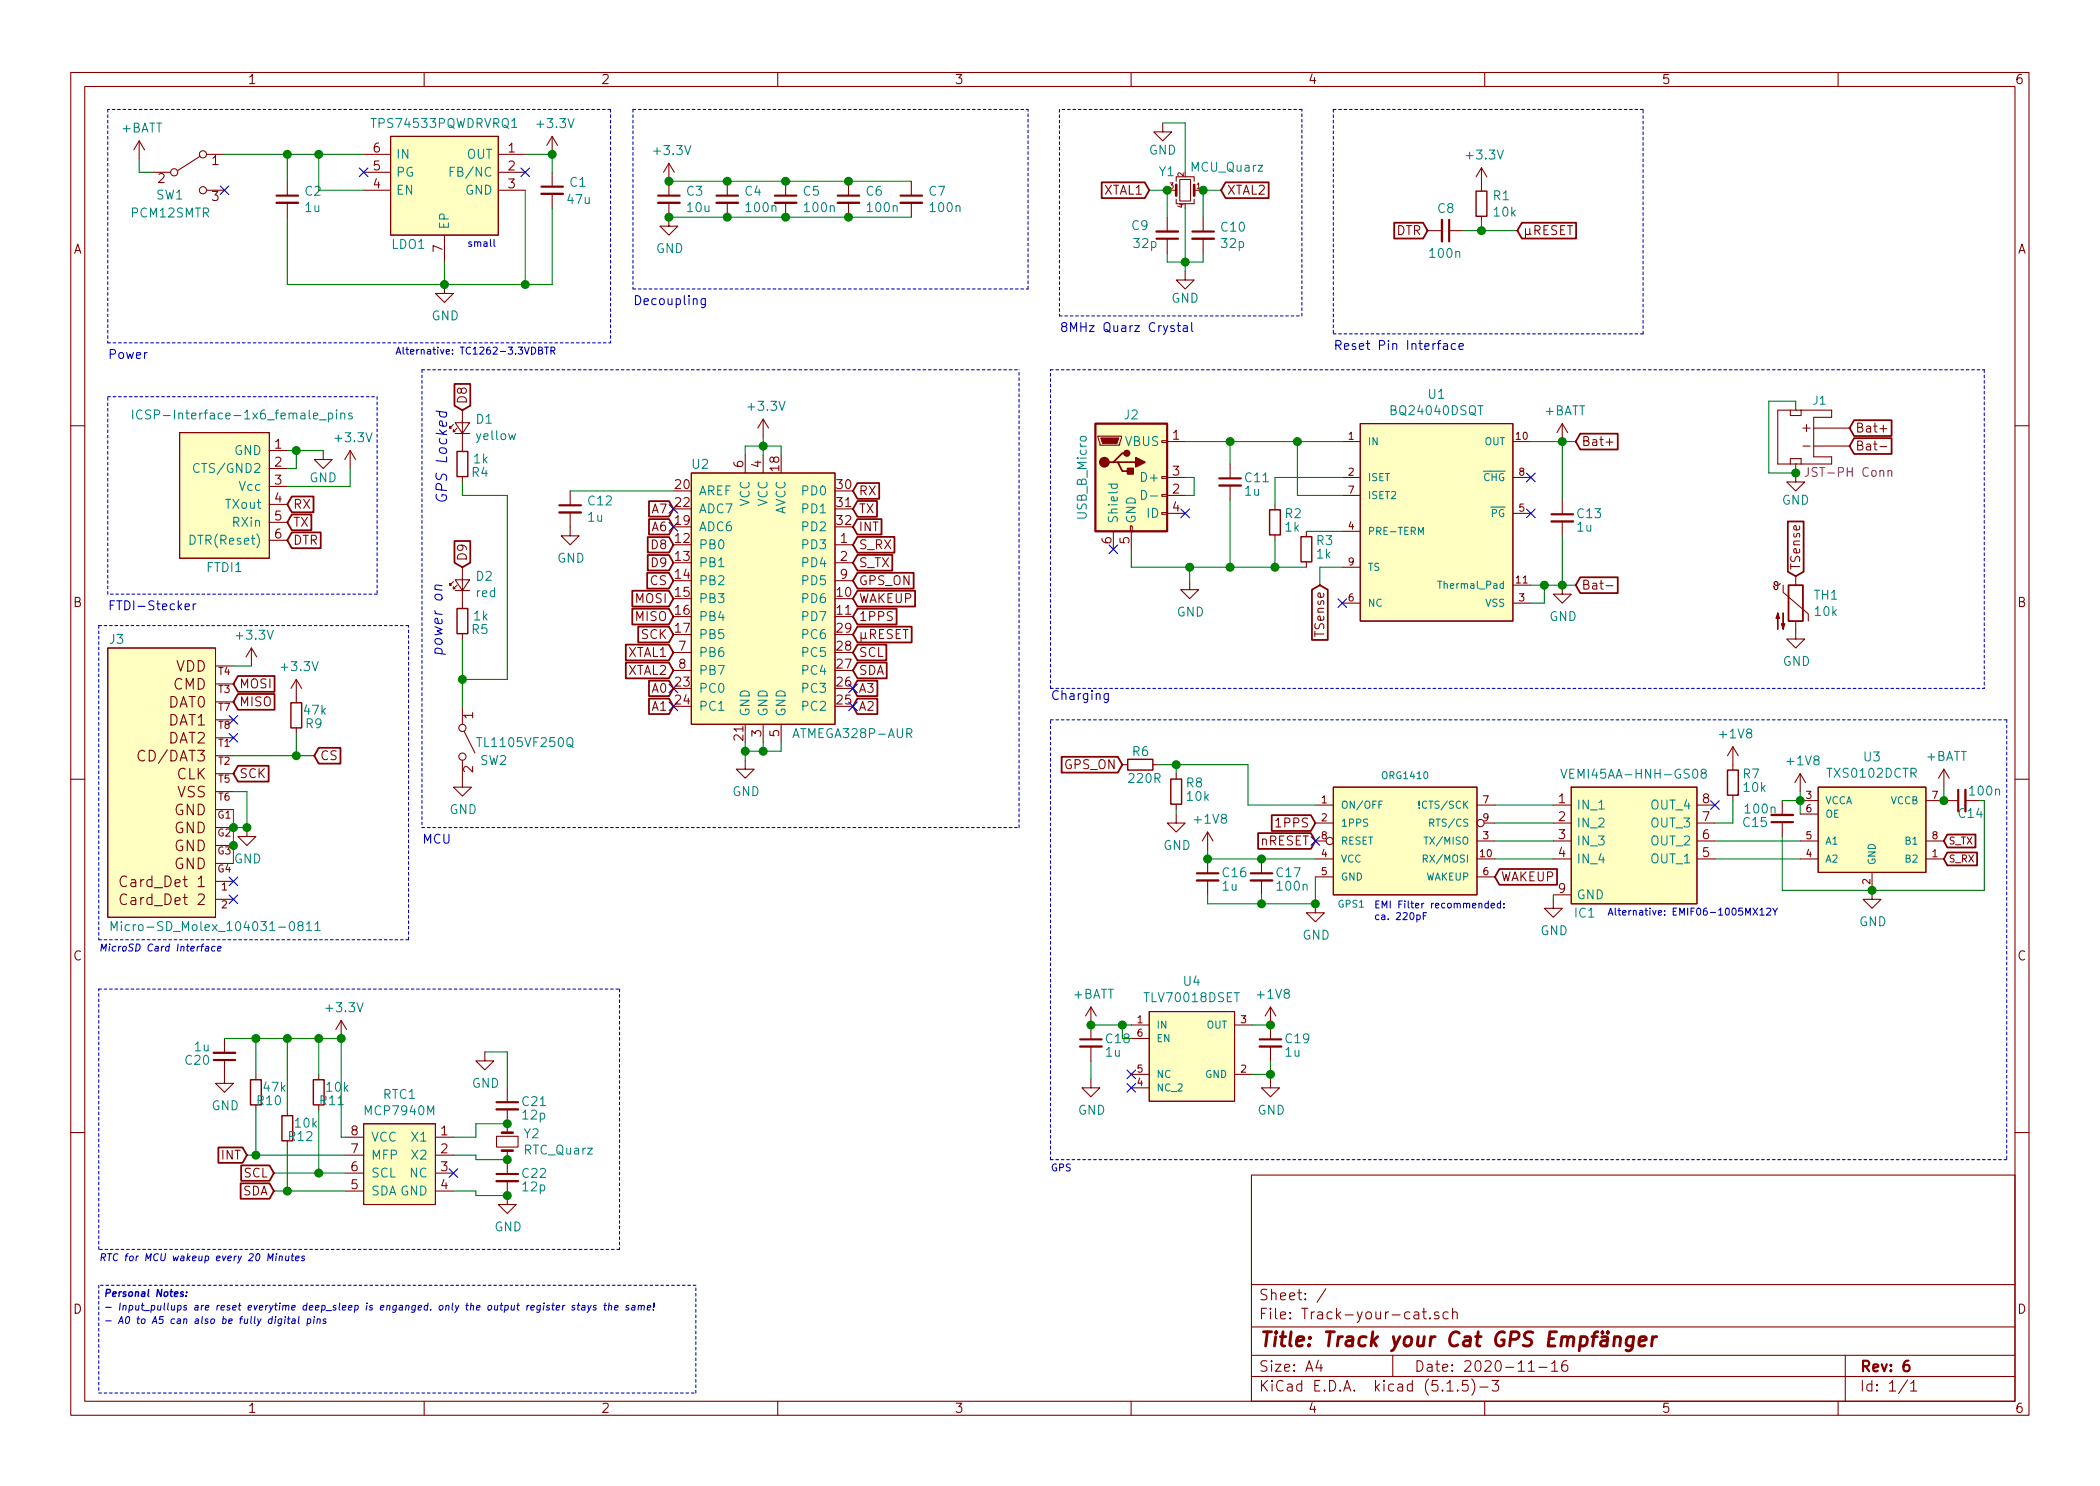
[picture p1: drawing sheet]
<svg xmlns="http://www.w3.org/2000/svg" width="297mm" height="210mm" viewBox="0 0 297 210" stroke-linecap="round" stroke-linejoin="round" font-family="sans-serif">
<g fill="none" stroke="#840000" stroke-width=".15">
<path d="M10 10.3h277v189.9h-277zM12 12.2h273v186.1h-273zM19.7 19.9l-.8 1.3M19.7 19.9v2.6M19.7 19.9l.7 1.3M55.2 19.3h15.3v14h-15.3zM60 10.3v1.9M78.1 19.3l-.8 1.3M78.1 19.3v2.5M78.1 19.3l.8 1.3M110 10.3v1.9M160 10.3v1.9"/>
<path d="M164.5 17.4v1.3h1.2l-1.2 1.2-1.3-1.2h1.3M210 10.3v1.9M260 10.3v1.9M21.6 24.4h2.5M28.3 22.1l-3.2 2M29.2 26.9h2.5M29.2 21.8h2.5M40.6 25.6v2.1M40.6 28.7v2M51.4 26.9h3.8M51.4 21.8h3.8M51.4 24.4h3.8"/>
<path d="M62.9 33.3v3.8M70.5 26.9h3.8M70.5 21.8h3.8M70.5 24.4h3.8M78.1 24.4v2M78.1 27.4v2.1M94.6 28.7v3.3h1.3l-1.3 1.3-1.3-1.3h1.3M94.6 23.1v4.6M94.6 23.1l-.7 1.3M94.6 23.1l.8 1.3M102.9 25.6v2.1M102.9 28.7v2"/>
<path d="M111.1 25.6v2.1M111.1 28.7v2M120 25.6v2.1M120 28.7v2M128.9 25.6v2.1M128.9 28.7v2M165.1 26.9h1.3M165.1 30.7v2.1M165.1 33.8v2M166.4 25.6v-.6h2.5v.6M166.4 28.2v.6h2.5v-.6M166.9 25.4h1.5v3h-1.5z"/>
<path d="M167.6 38.3v1.3h1.3l-1.3 1.3-1.2-1.3h1.2M168.9 26.9h1.3M170.2 30.7v2.1M170.2 33.8v2M201.9 32.6h2.1M205 32.6h2M209.5 23.7v3.3M209.5 30.6v.8M209.5 23.7l-.7 1.3M209.5 23.7l.8 1.3M62.9 40.3v1.2h1.2l-1.2 1.3-1.3-1.3h1.3M64.4 59.8h2l-1 1.5z"/>
<path d="M65.4 58v5.9M107.9 59.3l-.7 1.3M107.9 59.3v2.5M107.9 59.3l.8 1.3M192.4 59.9h21.6v28h-21.6zM221 59.9l-.8 1.3M221 59.9v2.6M221 59.9l.7 1.3M253.2 58h1.6v.8h-1.6zM253.2 58h-1.7v7.7h7.6v-1.1h-2.6v-5.6h2.6v-1h-4.3M254 58h.1M10 60.2h2"/>
<path d="M25.4 61.2h12.7v17.8h-12.7zM27.9 62.5h.1M38.1 63.7h2.5M38.1 66.3h2.5M38.1 68.8h2.5M38.1 71.4h2.5M38.1 73.9h2.5M38.1 76.4h2.5M45.7 63.7v1.3h1.3l-1.3 1.3-1.3-1.3h1.3M49.5 63.7l-.7 1.3M49.5 63.7v2.6M49.5 63.7l.8 1.3"/>
<path d="M64.1 60.1l-.5 .5v-.3v.3h.3M64.4 61.3h2M64.6 60.6l-.5 .5v-.3v.3h.3M65.4 67.4v.8M80.6 72.5v3.3h1.3l-1.3 1.3-1.2-1.3h1.2M80.6 69.5v2M97.8 66.9h20.3v35.6h-20.3zM105.4 64.4v2.5M107.9 64.4v2.5M118.1 77.1h2.5M118.1 79.6h2.5M155.3 61.7h3.3v.3l-.2 1h-2.8z"/>
<path d="M157.5 75.2v2.5M159.9 74.4h.2v.8h-.2zM160 75.2v2.5M164.3 72.5h.8v.3h-.8zM164.3 70h.8v.2h-.8zM164.3 67.4h.8v.3h-.8zM164.3 62.4h.8v.2h-.8zM165.1 62.5h2.5M165.1 67.6h2.5M165.1 72.6h2.5M165.1 70.1h2.5M174 65.7v2"/>
<path d="M174 68.7v2M180.3 71.4v.7M180.3 75.7v.7M184.8 75.2v.7M184.8 79.5v.8M189.9 62.5h2.5M189.9 67.6h2.5M189.9 75.2h2.5M189.9 70.1h2.5M214 62.5h2.5M214 67.6h2.5M214 72.6h2.5"/>
<path d="M221 70.7v2.1M221 73.8v2M227.2 62.6h.9M253.2 65.7v-.8h1.6v.8M254 65.7h.1M254 66.9v1.3h1.3l-1.3 1.3-1.3-1.3h1.3M255 63.1h1M255 60.6h1M255.5 60.1v1M256.5 63.1h5.1M256.5 60.6h5.1M265.9 60.6h1"/>
<path d="M265.9 63.2h1M285 60.2h2M15.2 91.7h15.3v38.1h-15.3zM30.5 96.8h2.5M30.5 94.2h2.5M30.5 99.3h2.5M35.6 91.7l-.8 1.3M35.6 91.7v2.5M35.6 91.7l.7 1.3M41.9 96.1l-.8 1.3M41.9 96.1v3.3M41.9 96.1l.8 1.3"/>
<path d="M64.1 82.3l-.5 .5v-.3v.3h.3M64.4 82h2l-1 1.6zM64.4 83.6h2M64.6 82.8l-.5 .5v-.2v.2h.3M65.4 80.3v5.8M65.4 89.7v.7M65.4 99.9v2.6M95.2 92.3h2.6M95.2 94.9h2.6M118.1 82.2h2.5M168.3 82.2v1.2h1.2l-1.2 1.3-1.3-1.3h1.3M189.9 85.3h2.5"/>
<path d="M189.9 80.3h2.5M214 82.8h2.5M214 85.3h2.5M221 82.8v1.3h1.2l-1.2 1.2-1.3-1.2h1.3M227.2 82.9h.9M251.8 82.5a.44 .44 0 0 1-.4 .4 .44 .44 0 0 1-.4-.4l.1-.2 .3 .1v.9l-.1 .1h-.2l-.1-.1v-.3l-.2-.1M252.2 82.8v1l3.6 3.1v1M254 87.9v2.5h1.3l-1.3 1.3-1.3-1.3h1.3M254 81.5v1.3M10 110.3h2M30.5 114.5h2.5M30.5 117.1h2.5"/>
<path d="M30.5 119.6h2.5M30.5 104.4h2.5M30.5 106.9h2.5M30.5 109.5h2.5M30.5 112h2.5M30.5 101.8h2.5M34.9 117.1v1.3h1.3l-1.3 1.2-1.2-1.2h1.2M41.9 103v.8M65.4 107.6v3.8h1.3l-1.3 1.2-1.3-1.2h1.3M65.7 103.5l1.5 3M105.4 107.6v1.2h1.3l-1.3 1.3-1.3-1.3h1.3M107.9 102.5v2.5"/>
<path d="M110.5 102.5v2.5M158.7 108.2h.8M163.1 108.2h.7M166.4 115.2v1.3h1.2l-1.2 1.2-1.3-1.2h1.3M166.4 109.5v.7M166.4 113.8v.7M170.8 117.7v2.6M170.8 117.7l-.7 1.3M170.8 117.7l.8 1.3M186.1 113.9h2.5M186.1 116.5h2.5M186.1 119h1.5"/>
<path d="M188.6 111.4h20.3v15.2h-20.3zM208.9 113.9h2.6M208.9 119h2.6M209.9 116.5h1.6M219.7 113.9h2.5M219.7 116.5h2.5M219.7 119h2.5M222.2 111.4h17.8v16.5h-17.8zM240.1 113.9h2.5M240.1 116.5h2.5M240.1 119h2.5M245.1 105.7v3.3"/>
<path d="M245.1 112.5v.8M245.1 105.7l-.8 1.2M245.1 105.7l.8 1.2M252.1 113.3v2M252.1 116.3v2.1M254.6 109.5l-.7 1.2M254.6 109.5v2.5M254.6 109.5l.8 1.2M254.6 113.3h2.5M254.6 119h2.5M254.6 115.2h2.5M257.2 111.4h15.2v12h-15.2z"/>
<path d="M272.5 113.3h4.5M272.5 119h2.5M275 108.8l-.8 1.3M275 108.8v2.6M275 108.8l.7 1.3M278 113.3h2M285 110.3h2M28 124.4l.3-.2 .2-.3v1.5M28 126.6l.3-.1 .5 .1a.37 .37 0 0 1 0 .5l-.8 .9h.9M28 125.4h.9M30.5 124.7h2.5M30.5 127.2h2.5"/>
<path d="M30.5 122.2h2.5M170.8 121.5v2.1M170.8 124.6v2M178.4 121.5v2.1M178.4 124.6v2M186.1 127.9v1.3h1.2l-1.2 1.2-1.3-1.2h1.3M186.1 121.5h2.5M186.1 124.1h2.5M208.9 121.5h2.6M208.9 124.1h2.6M219.7 127.2v1.3h1.3l-1.3 1.3-1.3-1.3h1.3M219.7 121.5h2.5"/>
<path d="M219.7 126.6h2.5M240.1 121.5h2.5M254.6 121.5h2.5M264.8 123.5v3.7h1.3l-1.3 1.3-1.3-1.3h1.3M272.5 121.5h2.5M31.7 150v3.3h1.3l-1.3 1.3-1.2-1.3h1.2M31.7 146.9v2.1M36.2 152v.8M36.2 156.3v.8M40.6 157.1v.8M45.1 152v.8M45.1 156.3v.8"/>
<path d="M48.3 144.4l-.8 1.3M48.3 144.4v2.5M48.3 144.4l.7 1.3M51.4 159h10.2v11.4h-10.2zM68.6 148.8v1.3h1.2l-1.2 1.3-1.3-1.3h1.3M71.8 153.9v2.1M71.8 157v3.3M154.3 152.6v1.3h1.3l-1.3 1.3-1.3-1.3h1.3M154.3 142.5l-.8 1.3M154.3 142.5v4.6M154.3 148.1v2M154.3 142.5l.8 1.3"/>
<path d="M160 145h2.5M160 152h2.5M160 153.9h2.5M160 146.9h2.5M162.6 143.1h12v12.7h-12zM174.7 145h2.5M174.7 152h2.5M179.7 152.6v1.3h1.3l-1.3 1.3-1.3-1.3h1.3M179.7 142.5l-.8 1.3M179.7 142.5v4.6M179.7 148.1v2M179.7 142.5l.8 1.3"/>
<path d="M10 160.2h2M40.6 161.4v.8M48.9 160.9h2.5M48.9 163.4h2.5M48.9 166h2.5M48.9 168.5h2.5M61.6 160.9h2.5M61.6 163.4h2.5M61.6 166h2.5M61.6 168.5h2.5M70.2 160.8h3.1v1.5h-3.1zM71.8 167.1v3.3h1.2l-1.2 1.3-1.3-1.3h1.3"/>
<path d="M71.8 162.8v3.3M177 166.3h108v32h-108zM285 160.2h2M60 198.3v1.9M110 198.3v1.9M160 198.3v1.9M177 194.8h108M177 191.8h108M177 187.8h108M177 181.8h108M186.5 192.5l-.4 1h1M186.8 193v1"/>
<path d="M187.6 182.3l-1.3 2M197 191.8v3M200.1 185.7l.1-.1 .4 .1 .1 .9M200.7 186h-.5a.29 .29 0 0 0-.2 .3 .29 .29 0 0 0 .2 .3l.5-.1M201.2 185.6h.6M201.4 185.1v1.3l.1 .1 .3 .1M202.3 186.5v.1l-.1-.1h.1v.1M203.5 185.7a.37 .37 0 0 0-.6 .1v.1a.54 .54 0 0 0 .6 .3l.1 .1-.1 .2-.2 .1-.4-.1M204.7 196.8h.8M204.8 185.7a.48 .48 0 0 0-.6 0l-.1 .2 .1 .6a.48 .48 0 0 0 .6 0M205.5 185.7a.41 .41 0 0 1 .6 .1v.8M205.5 185.1v1.5"/>
<path d="M206.2 196.7v.1l-.1-.1h.1v.1M207.6 195.3h-.7l-.1 .7h.1a.62 .62 0 0 1 .7 0v.7l-.2 .1h-.4l-.2-.1M208.2 195.1a1.71 1.71 0 0 1 0 2.3M209.3 196.3h1.2M210 198.3v1.9M211 195.3h1l-.5 .6 .4 .1 .1 .2-.1 .5-.2 .1h-.4l-.3-.1M216.2 194h.8M217.7 193.5h1.1M219.5 193l.4-.5v1.5M219.5 194h.8M221.6 192.5a.59 .59 0 0 0-.7 .7l.1 .7a.48 .48 0 0 0 .8-.2v-.3l-.2-.2a.51 .51 0 0 0-.6 0l-.1 .2M260 198.3v1.9"/>
<path d="M261 191.8v6.5M269.8 195.2l-1.2 2M270.3 195.8l.3-.3 .1-.2v1.5M270.3 196.8h.8"/>
<circle cx="24.6" cy="24.4" r=".51"/>
<circle cx="28.7" cy="26.9" r=".51"/>
<circle cx="28.7" cy="21.8" r=".51"/>
<circle cx="65.4" cy="107.1" r=".51"/>
<circle cx="65.4" cy="103" r=".51"/>
<circle cx="188.1" cy="119" r=".51"/>
<circle cx="209.4" cy="116.5" r=".51"/>
</g>
<g fill="none" stroke="#840000" stroke-width=".3">
<path d="M39.1 27.7h3.1M76.6 26.4h3M93.1 27.7h3M101.3 27.7h3.1M109.6 27.7h3M118.5 27.7h3M127.4 27.7h3M163.6 33.8h3M168.7 32.8h3M205 31.1v3.1M79.1 71.5h3.1M172.5 67.7h3"/>
<path d="M219.5 72.8h3M250.6 116.3h3M277 111.8v3M169.3 123.6h3M176.9 123.6h3.1M30.2 150h3.1M70.2 156h3.1M152.8 147.1h3M178.2 147.1h3M70.2 166.1h3.1M270 192.5a.59 .59 0 0 0-.8 .7l.1 .7 .2 .1h.3l.2-.1 .1-.5-.1-.2-.5-.1-.3 .3"/>
</g>
<path d="M228.4 189.3a.52 .52 0 0 1 .8 .1l-.1 1M228.4 189.1l-.2 1.3M231.1 189.2a.68 .68 0 0 0-1 .3l-.1 .6 .1 .2 .3 .1 .5-.1M231.1 189.1l-.2 1.6a.6 .6 0 0 1-.9 .3M231.9 189.8l.9-.2v-.4l-.6-.1-.2 .1-.1 .2-.1 .8 .1 .1 .2 .1 .5-.1M233.8 189.1l-.2 1.3M234.3 189.1a.55 .55 0 0 0-.6 .4" fill="none" stroke="#840000" stroke-width=".41"/>
<g fill="#ffffc2" stroke="#ffffc2" stroke-width=".14">
<path d="M15.2 91.7h15.3v38.1h-15.3z"/>
<path d="M97.8 66.9h20.3v35.6h-20.3z"/>
<path d="M51.4 159h10.2v11.4h-10.2z"/>
<path d="M192.4 59.9h21.6v28h-21.6z"/>
<path d="M188.6 111.4h20.3v15.2h-20.3z"/>
<path d="M222.2 111.4h17.8v16.5h-17.8z"/>
<path d="M55.2 19.3h15.3v14h-15.3z"/>
<path d="M257.2 111.4h15.2v12h-15.2z"/>
<path d="M162.6 143.1h12v12.7h-12z"/>
<path d="M25.4 61.2h12.7v17.8h-12.7z"/>
<path d="M154.9 59.9h10.2v15.3h-10.2z"/>
</g>
<g fill="none" stroke="#008484" stroke-width=".15">
<path d="M63.7 24.3h.4M64.3 23.7h-.6v1.2M18.8 58v1.3M20.1 58.1a.52 .52 0 0 0-.6 0 .52 .52 0 0 0-.2 .6 .47 .47 0 0 0 .3 .5 .47 .47 0 0 0 .5 0M46.5 58.5l.3-.1 .3 .3v.3l-.2 .2h-.4M47.6 58v.1h.1l-.1-.1v.1M47.6 58.4v.9M48.2 58.6l.2-.2 .3 .1 .1 .8M48.2 58.4v.9M49.8 58.5a.31 .31 0 0 0-.5 .1l.1 .2h.3l.2 .2-.2 .3-.4-.1M26.9 75.7a.66 .66 0 0 1 .7 .5 .66 .66 0 0 1-.4 .8h-.3zM28.2 65.7a.51 .51 0 0 0-.7 0 .51 .51 0 0 0-.1 .6 .46 .46 0 0 0 .2 .5 .46 .46 0 0 0 .6-.1"/>
<path d="M156.8 68.5h1.2M157.3 68.5l-.1 .4 .2 .2 .6-.1v-.5M161.5 69.4a.65 .65 0 0 1 .7 .5 .65 .65 0 0 1-.5 .8h-.2zM162.7 70.2h1M200.6 75.6v-1l.4 .7 .3-.7v1M203.4 82.2h.5M195.5 113.4h-.5v1M200.7 114.3v.1M200.7 113.4v.6M201.4 118.4h.6M202.2 116.4h.5l.1-.4-.6-.1v1M220.8 108.8l.4 1.3 .4-1.3"/>
<path d="M240.9 109.4l-.3-.3 .1-.2a.4 .4 0 0 1 .6 .1v.3l-.6 .1-.1 .2v.3l.1 .2h.4l.2-.1 .1-.4-.3-.2M15.7 131.7v-1.3l.4 .9 .5-.9v1.3M17.2 130.4l-.1 .1h.1v-.1v.1M17.2 130.8v.9M42.4 131l-.2-.2v-.3a.4 .4 0 0 1 .7 .2l-.3 .3-.4 .1-.1 .3 .2 .2 .3 .1 .3-.3v-.2l-.3-.2M43.4 130.8l.3-.4v1.3M43.4 131.7h.7M44.6 130.8l.3-.4v1.3M44.6 131.7h.7M201.3 121.5h.5l.1-.2v-.2l-.6-.1v1"/>
</g>
<path d="M208.8 27h1.5v3.6h-1.5zM64.6 63.9h1.6v3.5h-1.6zM179.6 72.1h1.5v3.6h-1.5zM184 75.9h1.5v3.6h-1.5zM41.1 99.4h1.6v3.6h-1.6zM64.6 86.1h1.6v3.6h-1.6zM159.5 107.4h3.6v1.6h-3.6zM165.6 110.2h1.5v3.6h-1.5zM244.3 109h1.6v3.5h-1.6zM35.4 152.8h1.6v3.5h-1.6zM39.9 157.9h1.5v3.5h-1.5zM44.3 152.8h1.5v3.5h-1.5z" fill="none" stroke="#840000" stroke-width=".2"/>
<g fill="none" stroke="#840000" stroke-width=".33">
<path d="M39.1 28.7h3.1M76.6 27.4h3M93.1 28.7h3M101.3 28.7h3.1M109.6 28.7h3M118.5 28.7h3M127.4 28.7h3M163.6 32.8h3M168.7 33.8h3M204 31.1v3.1M79.1 72.5h3.1M172.5 68.7h3"/>
<path d="M219.5 73.8h3M250.6 115.3h3M278 111.8v3M169.3 124.6h3M176.9 124.6h3.1M30.2 149h3.1M70.2 157h3.1M152.8 148.1h3M178.2 148.1h3M70.2 167.1h3.1"/>
</g>
<path d="M255.8 66.2v.9a.43 .43 0 0 1-.5 .3M267.1 66.7v-.1a.31 .31 0 0 1 .5 .1v.7" fill="none" stroke="#840084" stroke-width=".15"/>
<path d="M166.4 26.2v1.5M168.9 26.2v1.5M71 160.3h1.5M71 162.8h1.5" fill="none" stroke="#840000" stroke-width=".38"/>
<g fill="none" stroke="#840000" stroke-width=".25">
<path d="M155.8 25.8h6.1l.7 1.1-.7 1.1h-6.1zM173.4 25.8h6.1v2.2h-6.1l-.7-1.1zM197.2 31.5h4.1l.6 1.1-.6 1.2h-4.1zM215.3 31.5h7.6v2.3h-7.6l-.7-1.2zM64.3 54.3h2.2v3.1l-1.1 .6-1.1-.6zM154.9 59.9h10.2v15.3h-10.2zM262.3 59.5h5.3v2.2h-5.3l-.7-1.1zM41.3 70.3h3v2.2h-3l-.7-1.1zM41.3 72.8h2.7v2.2h-2.7l-.7-1.1zM41.3 75.3h4.1v2.3h-4.1l-.7-1.2zM64.3 76.5h2.2v3.1l-1.1 .7-1.1-.7zM91.6 76h3l.6 1.1-.6 1.1h-3z"/>
<path d="M91.6 78.5h3l.6 1.1-.6 1.1h-3zM91.8 70.9h2.8l.6 1.1-.6 1.1h-2.8zM91.8 73.5h2.8l.6 1-.6 1.1h-2.8zM121.3 73.5h3.4v2.1h-3.4l-.7-1.1zM121.3 68.3h3.1v2.3h-3.1l-.7-1.1zM121.3 70.9h2.8v2.2h-2.8l-.7-1.1zM121.3 76h5.2v2.2h-5.2l-.7-1.1zM121.3 78.5h4.9v2.2h-4.9l-.7-1.1zM157.5 65.4h.6l.6 1.3h1.3M158.1 65.4h2.6M159.4 64.1h-.7l-1.2 1.3h-.7M223.5 61.4h5.3v2.2h-5.3l-.6-1.1z"/>
<path d="M252.9 73.8h2.2v7.1l-1.1 .6-1.1-.6zM262.3 62h5.3v2.2h-5.3l-.7-1.1zM33.7 98.2h5.1v2.2h-5.1l-.7-1.1zM33.7 95.7h5.1v2.2h-5.1l-.7-1.1zM88.5 91.2h6.1l.6 1.1-.6 1.1h-6.1zM88.5 93.7h6.1l.6 1.2-.6 1.1h-6.1zM89.4 83.6h5.2l.6 1.1-.6 1.1h-5.2zM89.4 86.1h5.2l.6 1.1-.6 1.2h-5.2zM90.3 88.7h4.3l.6 1.1-.6 1.1h-4.3zM91.5 81h3.1l.6 1.2-.6 1.1h-3.1zM91.8 98.9h2.8l.6 1-.6 1.1h-2.8zM91.8 96.3h2.8l.6 1.1-.6 1.1h-2.8z"/>
<path d="M121.3 98.9h2.8v2.1h-2.8l-.7-1.1zM121.3 96.3h2.8v2.2h-2.8l-.7-1.1zM121.3 91.2h4.1v2.2h-4.1l-.7-1.1zM121.3 93.7h4.1v2.3h-4.1l-.7-1.1zM121.3 86.1h5.5v2.3h-5.5l-.7-1.2zM121.3 88.7h7.7v2.2h-7.7l-.7-1.1zM121.3 81h7.9v2.3h-7.9l-.7-1.1zM121.3 83.6h8.1v2.2h-8.1l-.7-1.1zM185.6 83.4l1.1-.6 1.1 .6v7.1h-2.2zM223.5 81.7h5.3v2.2h-5.3l-.6-1.1zM253 82.8h2v5.1h-2zM33.7 108.4h4.3v2.2h-4.3l-.7-1.1z"/>
<path d="M45.1 105.8h3.1v2.2h-3.1l-.7-1.1zM150.2 107.1h7.9l.6 1.1-.6 1.1h-7.9zM178 117.9h7.4l.7 1.1-.7 1.1h-7.4zM179.9 115.3h5.5l.7 1.2-.7 1.1h-5.5zM275.4 118.1h4v1.8h-4l-.4-.9zM212.1 123h8.1v2.2h-8.1l-.6-1.1zM275.4 120.6h4.3v1.8h-4.3l-.4-.9zM30.9 162.4h3.4l.6 1-.6 1.1h-3.4zM34 167.4h4.1l.6 1.1-.6 1.1h-4.1zM34.1 164.9h4l.6 1.1-.6 1.1h-4z"/>
</g>
<g fill="#840000" stroke="#840000" stroke-width=".15">
<path d="M251.5 86.7l.2 .8h-.5l.3-.8v2.3z"/>
<path d="M252.2 86.7v2.3l-.2-.7h.5l-.3 .7z"/>
<path d="M155.7 62h2.5l-.2 .7h-2z"/>
</g>
<g fill="#840000" stroke="#840000" stroke-width=".25">
<path d="M159.5 66.3h.8v.8h-.8z"/>
<path d="M160.7 64.8l1.2 .6-1.2 .6z"/>
<circle cx="156.2" cy="65.4" r=".63"/>
<circle cx="159.4" cy="64.1" r=".38"/>
</g>
<g fill="none" stroke="#0000c2" stroke-width=".15" stroke-dasharray=".4 .4">
<path d="M15.2 15.5v33M86.4 15.5v33M86.4 15.5h-71.2M89.5 15.5v25.4M89.5 15.5h55.9M149.9 15.5v29.2M184.1 15.5h-34.2M188.6 15.5v31.7M232.4 15.5h-43.8M15.2 56.1h38.1M15.2 48.5h71.2M53.3 56.1v28"/>
<path d="M59.7 52.3h84.4M59.7 52.3v64.8M89.5 40.9h55.9M145.4 40.9v-25.4M148.6 52.3h132.1M149.9 44.7h34.2M184.1 44.7v-29.2M188.6 47.2h43.8M232.4 47.2v-31.7M280.7 52.3v45.1M14 88.5h43.8M14 88.5v44.5"/>
<path d="M15.2 84.1v-28M53.3 84.1h-38.1M148.6 97.4v-45.1M148.6 97.4h132.1M59.7 117.1h84.4M144.1 117.1v-64.8M148.6 101.8h135.2M283.8 101.8v62.3M14 133h43.8M14 139.9h73.6M57.8 133v-44.5M87.6 139.9v36.9"/>
<path d="M14 176.8v-36.9M87.6 176.8h-73.6M148.6 164.1v-62.3M283.8 164.1h-135.2M14 197.1h84.4M14 181.9v15.2M98.4 181.9h-84.4M98.4 197.1v-15.2"/>
</g>
<g fill="none" stroke="#008400" stroke-width=".15">
<path d="M164.5 17.4h3.1v7M19.7 22.5v1.9h1.9M31.7 21.8h19.7M40.6 21.8v3.8M45.1 21.8v5.1h6.3M62.9 37.1v3.2M74.3 21.8h3.8v2.6M74.3 26.9v13.4M78.1 29.5v10.8h-37.5v-9.6M94.6 25.6h34.3M94.6 30.7h34.3M162.6 26.9h2.5v3.8"/>
<path d="M165.1 35.8v1.3h5.1v-1.3M167.6 29.5v8.8M172.7 26.9h-2.5v3.8M207 32.6h7.6M209.5 31.4v1.2M254 58v-1.2h-3.8v10.1h3.8v-1.2M40.6 63.7h5.1M41.9 63.7v2.6h-1.3M49.5 66.3v2.5h-8.9M65.4 68.2v1.9h6.4v26h-6.4M80.6 69.5h14.6M105.4 64.4v-1.3h5.1v1.3"/>
<path d="M107.9 61.8v2.6M160 77.7v2.6h24.8M167.6 67.6h1.3v2.5h-1.3M167.6 62.5h22.3M174 62.5v3.2M174 70.7v9.6M180.3 76.4v3.9M183.5 62.5v7.6h6.4M184.8 75.2h5.1M189.9 67.6h-9.6v3.8M216.5 62.5h6.4M221 62.5v8.2"/>
<path d="M221 75.8v7M33 94.2h2.6M65.4 90.4v9.5M168.3 80.3v1.9M189.9 80.3h-3.2v2.5M216.5 82.8h6.4M218.4 82.8v2.5h-1.9M33 106.9h11.4M33 112h1.9v5.1h-1.9M33 114.5v7.7M41.9 103.8v3.1M105.4 105v2.6"/>
<path d="M107.9 105v1.3M110.5 105v1.3h-5.1M163.8 108.2h12.7v5.7h9.6M166.4 108.2v1.3M166.4 114.5v.7M211.5 113.9h8.2M211.5 119h8.2M211.5 116.5h8.2M242.6 119h12M245.1 113.3v3.2h-2.5M252.1 113.3h2.5M254.6 112v3.2"/>
<path d="M275 111.4v1.9M280 113.3h.7v12.7h-28.6v-7.6M170.8 120.3v1.2h15.3M178.4 126.6v1.3M186.1 124.1v3.8h-15.3v-1.3M211.5 121.5h8.2M219.7 126.6v.6M242.6 121.5h12M31.7 146.9h16.6v14h.6M36.2 146.9v5.1M36.2 157.1v6.3M40.6 146.9v10.2"/>
<path d="M45.1 146.9v5.1M45.1 157.1v8.9M68.6 148.8h3.2v5.1M71.8 159h-4.5v1.9h-3.2M154.3 150.1v2.5M154.3 145h5.7M158.7 145v1.9M177.2 152h2.5M177.2 145h2.5M179.7 150.1v2.5M34.9 163.4h14M38.7 166h10.2"/>
<path d="M38.7 168.5h10.2M40.6 162.2v6.3M64.1 168.5h3.2v.7h4.5M64.1 163.4h3.2v.7h4.5"/>
</g>
<g fill="none" stroke="#0000c2" stroke-width=".15">
<path d="M69.9 33.9v.8l.1 .2M61.7 58.2l1.5 .2M62.2 58.2v.2v.4a.7 .7 0 0 0 .9 .1l.1-.1-.1-.5M75.2 49.1a.5 .5 0 0 1 .6 .5 .5 .5 0 0 1-.6 .5zM76.2 49.6l.5-.1v-.3l-.5-.1v1h.4l.1-.1 .1-.2-.3-.2M77 49.1h.6M77.3 49.1v1M77.9 49.6h.5v-.4l-.5-.1v1M78.2 49.6l.3 .5M99.8 42.3l-.1 1.1a.32 .32 0 0 1-.5 .1M99.8 42.3h-.4l-.2 .2 .1 .5h.5M166.5 46.1h.5"/>
<path d="M166.7 45.6v1.1v.2h.3M167.4 46.1h.5v.8M167.9 46.4h-.4a.25 .25 0 0 0-.2 .3 .25 .25 0 0 0 .2 .2h.4M168.6 45.6v1.1l.1 .2M204.2 48.7h.5v.7M204.7 48.9l-.4 .1a.25 .25 0 0 0-.2 .2 .25 .25 0 0 0 .2 .2h.4M205.9 48.7l-.4-.1-.2 .2v.4l.1 .2h.5M206.4 49l.6-.1-.1-.2-.3-.1-.2 .2 .1 .6h.4M26.2 85.8l.6-.1-.1-.2-.3-.1-.2 .2v.6h.5M27.3 85.4v.9M27.7 85.4l-.2 .1-.2 .2M61.5 83.4l1 .1"/>
<path d="M62.5 82.9l-.9-.1a.41 .41 0 0 0 .1 .6M156.8 98.1l-.1 1.2a.32 .32 0 0 1-.5 0M156.8 98.2l-.4-.1-.2 .3v.3l.1 .2h.5M29.1 134l.3-.1 .1 .1v.6M29.5 134.1l-.4 .1-.1 .2 .1 .2 .4-.1M30.4 134l-.3-.1-.2 .2 .1 .4h.4M30.8 134.2l.5-.1-.1-.1-.2-.1-.2 .1v.5h.4M201.3 129.6h.4M201.8 129.1h-.5v1M210.5 127.9l-.3-.1-.2 .2 .1 .4h.4M210.5 127.5v1M210.9 128.1l.5-.1v-.1l-.3-.1-.2 .1 .1 .5h.4"/>
<path d="M212.2 127.9l-.2-.1-.2 .2 .1 .4h.3M212.2 127.5v1M212.7 128.4v.1M212.7 127.9h.1M248 128.5l.6 1M248.6 128.5l-.6 1M248.9 128.8l.3-.3v1M248.9 129.5h.6M249.9 128.6l.4-.1 .1 .1 .1 .2-.6 .7h.6M250.7 128.5l.4 .5 .3-.5M251.1 129v.5M39.1 177.7l-.1 .7"/>
<path d="M39.1 177.4v.1M39.5 177.8h.4v.6M39.5 177.7v.7M40.4 177.7v.6l.2 .1 .2-.1M40.9 177.7l-.1 .7M41.2 177.7h.4M41.4 177.4l-.1 .8 .2 .2M41.8 178l.5-.1v-.1h-.4l-.1 .4 .1 .2 .3-.1M43.1 177.8l-.3-.1-.1 .2 .3 .2v.2h-.4M38.5 186.7h-.5l-.1 .4 .2 .2 .3-.1M38.5 186.3l-.1 1M39 186.6l-.1 .7"/>
<path d="M39 186.3v.1M39.9 186.6l-.2 .9-.2 .1-.2-.1M39.9 186.7l-.3-.1-.3 .2 .1 .4h.4M40.3 186.6l-.1 .7M40.4 186.3v.1M40.7 186.6h.3M40.8 186.3l-.1 .8 .2 .2M41.4 186.7h.3v.6M41.8 186.8l-.4 .1a.21 .21 0 0 0-.1 .3h.4M42.3 186.3l-.1 .8 .1 .2M43.5 186.7h.4v.4l-.2 .2-.2-.1M43.5 186.6l-.1 1"/>
<path d="M44.4 186.6l-.1 .7M44.5 186.3l-.1 .1M44.9 186.7l.3-.1 .1 .1-.1 .6M44.9 186.6l-.1 .7M46.1 186.7l-.2-.1-.2 .1 .1 .2 .3 .1v.2h-.4M76.9 184.7l-.1 .7M77 184.4h.1M77.7 184.8l-.2-.1-.2 .2 .4 .2-.1 .2h-.3M78.1 184.7h.3M78.2 184.4l-.1 .8 .3 .2M78.7 185l.5-.1-.1-.1-.2-.1-.2 .1v.5h.4M79.6 184.7l-.1 .7"/>
<path d="M79.9 184.7l-.3 .2M81.3 184.8l-.2-.1-.2 .1v.2l.4 .1-.1 .2h-.3M81.6 184.7h.4M81.8 184.4l-.1 .8 .2 .2M82.3 184.8h.4v.6M82.8 184.9l-.4 .1a.21 .21 0 0 0-.1 .3h.4M83.2 184.7l.1 .7M83.6 184.7l-.4 .9-.2 .1M84.3 184.8l-.2-.1-.2 .2 .4 .2v.2h-.4M85.4 184.7h.4M85.6 184.4l-.1 .8 .2 .2M86.1 184.8l.3-.1 .1 .1v.6"/>
<path d="M86.2 184.4l-.1 1M86.9 185l.5-.1v-.1l-.3-.1-.1 .1-.1 .5h.4M89 184.8l-.3-.1-.2 .2 .4 .2v.2h-.4M89.4 184.8l.3-.1 .1 .1v.6M89.8 184.9l-.4 .1-.1 .2 .1 .2 .4-.1M90.3 184.8h.4v.6M90.3 184.7l-.1 .7M90.7 184.8l.2-.1 .3 .1-.1 .6M91.6 185l.4-.1v-.1l-.3-.1-.1 .1v.5h.3M92.4 185.3v.1M92.5 184.4v.6"/>
</g>
<path d="M25.9 182.8h-.2l-.1 .1v.2l.3 .1v.2h-.4M26.3 183.3v.1M26.4 182.8v.1" fill="none" stroke="#0000c2" stroke-width=".2"/>
<g fill="#008400" stroke="#008400" stroke-width=".25">
<circle cx="178.4" cy="121.5" r=".51"/>
<circle cx="71.8" cy="159" r=".51"/>
<circle cx="120" cy="30.7" r=".51"/>
<circle cx="74.3" cy="40.3" r=".51"/>
<circle cx="71.8" cy="169.2" r=".51"/>
<circle cx="45.1" cy="166" r=".51"/>
<circle cx="45.1" cy="146.9" r=".51"/>
<circle cx="111.1" cy="30.7" r=".51"/>
<circle cx="45.1" cy="21.8" r=".51"/>
<circle cx="178.4" cy="127.9" r=".51"/>
<circle cx="40.6" cy="146.9" r=".51"/>
<circle cx="120" cy="25.6" r=".51"/>
<circle cx="78.1" cy="21.8" r=".51"/>
<circle cx="40.6" cy="21.8" r=".51"/>
<circle cx="166.4" cy="108.2" r=".51"/>
<circle cx="168.3" cy="80.3" r=".51"/>
<circle cx="111.1" cy="25.6" r=".51"/>
<circle cx="174" cy="62.5" r=".51"/>
<circle cx="180.3" cy="80.3" r=".51"/>
<circle cx="65.4" cy="96.1" r=".51"/>
<circle cx="209.6" cy="32.6" r=".51"/>
<circle cx="165.1" cy="26.9" r=".51"/>
<circle cx="183.5" cy="62.5" r=".51"/>
<circle cx="170.2" cy="26.9" r=".51"/>
<circle cx="174" cy="80.3" r=".51"/>
<circle cx="41.9" cy="106.9" r=".51"/>
<circle cx="102.9" cy="25.6" r=".51"/>
<circle cx="254.6" cy="113.3" r=".51"/>
<circle cx="170.8" cy="121.5" r=".51"/>
<circle cx="264.8" cy="126" r=".51"/>
<circle cx="36.2" cy="163.4" r=".51"/>
<circle cx="154.3" cy="145" r=".51"/>
<circle cx="179.7" cy="145" r=".51"/>
<circle cx="275" cy="113.3" r=".51"/>
<circle cx="158.8" cy="145" r=".51"/>
<circle cx="105.4" cy="106.3" r=".51"/>
<circle cx="36.2" cy="146.9" r=".51"/>
<circle cx="179.7" cy="152" r=".51"/>
<circle cx="108" cy="106.3" r=".51"/>
<circle cx="254" cy="66.9" r=".51"/>
<circle cx="167.6" cy="37.1" r=".51"/>
<circle cx="221" cy="82.8" r=".51"/>
<circle cx="108" cy="63.1" r=".51"/>
<circle cx="102.9" cy="30.7" r=".51"/>
<circle cx="41.9" cy="63.7" r=".51"/>
<circle cx="48.3" cy="146.9" r=".51"/>
<circle cx="94.6" cy="30.7" r=".51"/>
<circle cx="40.6" cy="168.5" r=".51"/>
<circle cx="94.6" cy="25.6" r=".51"/>
<circle cx="186.1" cy="127.9" r=".51"/>
<circle cx="34.9" cy="117.1" r=".51"/>
<circle cx="62.9" cy="40.3" r=".51"/>
<circle cx="71.8" cy="164.1" r=".51"/>
<circle cx="221" cy="62.5" r=".51"/>
<circle cx="218.4" cy="82.8" r=".51"/>
<circle cx="33" cy="119.6" r=".51"/>
<circle cx="33" cy="117.1" r=".51"/>
</g>
<g fill="none" stroke="#000084" stroke-width=".15">
<path d="M31.1 26.3l1.3 1.2M32.4 26.3l-1.3 1.2M50.8 23.8l1.2 1.2M52 23.8l-1.2 1.2M73.7 23.8l1.2 1.2M74.9 23.8l-1.2 1.2M94.6 73.9l1.3 1.3M94.6 71.4l1.3 1.2M95.9 73.9l-1.3 1.3M95.9 71.4l-1.3 1.2M156.9 77.1l1.2 1.2M158.1 77.1l-1.2 1.2"/>
<path d="M167 72l1.2 1.2M168.2 72l-1.2 1.2M215.9 66.9l1.2 1.3M215.9 72l1.2 1.2M217.1 66.9l-1.2 1.3M217.1 72l-1.2 1.2M94.6 99.3l1.3 1.3M94.6 96.8l1.3 1.2M95.9 99.3l-1.3 1.3M95.9 96.8l-1.3 1.2M120 96.8l1.3 1.2M120 99.3l1.3 1.3"/>
<path d="M121.3 96.8l-1.3 1.2M121.3 99.3l-1.3 1.3M189.3 84.7l1.2 1.2M190.5 84.7l-1.2 1.2M32.4 103.8l1.2 1.2M32.4 101.2l1.2 1.3M33.6 103.8l-1.2 1.2M33.6 101.2l-1.2 1.3M185.4 118.4l1.3 1.2M186.7 118.4l-1.3 1.2M242 113.3l1.2 1.2M243.2 113.3l-1.2 1.2"/>
<path d="M32.4 126.6l1.2 1.3M32.4 124.1l1.2 1.2M33.6 126.6l-1.2 1.3M33.6 124.1l-1.2 1.2M159.4 153.3l1.2 1.2M159.4 151.4l1.2 1.2M160.6 153.3l-1.2 1.2M160.6 151.4l-1.2 1.2M63.5 165.4l1.2 1.2M64.7 165.4l-1.2 1.2"/>
</g>
<text font-size="2.8" fill="#840000" x="178" y="190.5">Title: Track your Cat GPS Empfänger</text>
<g font-size="2.1" fill="#0000c2">
<text x="63.2" y="71.4" transform="rotate(-90 63.2 71.4)">GPS Locked</text>
<text x="62.6" y="93" transform="rotate(-90 62.6 93)">power on</text>
</g>
<g font-size="2.1" fill="#840000">
<text x="24.9" y="95">VDD</text>
<text x="23.8" y="100.1">DAT0</text>
<text x="24.5" y="97.6">CMD</text>
<text x="19.7" y="107.7">CD/DAT3</text>
<text x="23.8" y="102.7">DAT1</text>
<text x="23.8" y="105.2">DAT2</text>
<text x="25" y="110.3">CLK</text>
<text x="25" y="112.8">VSS</text>
<text x="24.6" y="117.9">GND</text>
<text x="24.6" y="115.4">GND</text>
<text x="17.4" y="125.5">Card_Det 1</text>
<text x="24.6" y="123">GND</text>
<text x="24.6" y="120.4">GND</text>
<text x="17.4" y="128.1">Card_Det 2</text>
<text x="178" y="184">Sheet: /</text>
<text x="178" y="186.7">File: Track-your-cat.sch</text>
<text x="178" y="196.9">KiCad E.D.A. kicad (5.1.5)-3</text>
<text x="178" y="194.1">Size: A4</text>
<text x="200" y="194.1">Date: 2020-11-16</text>
<text x="263" y="194.1">Rev: 6</text>
<text x="263" y="196.9">Id: 1/1</text>
</g>
<g font-size="1.8" fill="#840000">
<text x="35" y="11.9">1</text>
<text x="85" y="11.9">2</text>
<text x="135" y="11.9">3</text>
<text x="185" y="11.9">4</text>
<text x="235" y="11.9">5</text>
<text x="285" y="11.9">6</text>
<text x="30" y="23.4">1</text>
<text x="52.8" y="21.6">6</text>
<text x="71.9" y="21.6">1</text>
<text x="22.4" y="25.9">2</text>
<text x="30" y="28.4">3</text>
<text x="52.8" y="26.7">4</text>
<text x="52.8" y="24.1">5</text>
<text x="71.9" y="24.1">2</text>
<text x="71.9" y="26.7">3</text>
<text x="156.2" y="27.6">XTAL1</text>
<text x="173.5" y="27.6">XTAL2</text>
<text x="10.4" y="35.9">A</text>
<text x="62.6" y="35.7" transform="rotate(-90 62.6 35.7)">7</text>
<text x="197.5" y="33.3">DTR</text>
<text x="215.4" y="33.3">µRESET</text>
<text x="285.4" y="35.9">A</text>
<text x="66" y="57.2" transform="rotate(-90 66 57.2)">D8</text>
<text x="38.9" y="63.5">1</text>
<text x="165.9" y="62.2">1</text>
<text x="223.7" y="63.1">Bat+</text>
<text x="262.4" y="61.2">Bat+</text>
<text x="262.4" y="63.7">Bat-</text>
<text x="38.9" y="66">2</text>
<text x="38.9" y="68.6">3</text>
<text x="38.9" y="71.1">4</text>
<text x="95.6" y="69.2">20</text>
<text x="95.6" y="71.7">22</text>
<text x="105.2" y="66.1" transform="rotate(-90 105.2 66.1)">6</text>
<text x="107.7" y="66.1" transform="rotate(-90 107.7 66.1)">4</text>
<text x="110.2" y="66.6" transform="rotate(-90 110.2 66.6)">18</text>
<text x="118.4" y="69.2">30</text>
<text x="118.4" y="71.7">31</text>
<text x="121.4" y="70.1">RX</text>
<text x="165.9" y="69.8">2</text>
<text x="165.9" y="67.3">3</text>
<text x="38.9" y="73.7">5</text>
<text x="38.9" y="76.2">6</text>
<text x="41.4" y="72">RX</text>
<text x="41.4" y="74.5">TX</text>
<text x="41.4" y="77.1">DTR</text>
<text x="95.6" y="76.8">12</text>
<text x="95.6" y="74.3">19</text>
<text x="118.4" y="74.3">32</text>
<text x="118.9" y="76.8">1</text>
<text x="121.4" y="72.6">TX</text>
<text x="121.4" y="77.7">S_RX</text>
<text x="157.2" y="76.9" transform="rotate(-90 157.2 76.9)">6</text>
<text x="159.8" y="76.9" transform="rotate(-90 159.8 76.9)">5</text>
<text x="165.9" y="72.4">4</text>
<text x="66" y="79.5" transform="rotate(-90 66 79.5)">D9</text>
<text x="92" y="82.8">CS</text>
<text x="95.6" y="79.4">13</text>
<text x="95.6" y="81.9">14</text>
<text x="118.9" y="79.4">2</text>
<text x="118.9" y="81.9">9</text>
<text x="121.4" y="82.8">GPS_ON</text>
<text x="121.4" y="80.3">S_TX</text>
<text x="223.7" y="83.4">Bat-</text>
<text x="254.6" y="80.7" transform="rotate(-90 254.6 80.7)">TSense</text>
<text x="10.4" y="85.9">B</text>
<text x="89.9" y="85.3">MOSI</text>
<text x="89.9" y="87.9">MISO</text>
<text x="95.6" y="84.4">15</text>
<text x="95.6" y="87">16</text>
<text x="95.6" y="89.5">17</text>
<text x="118.4" y="84.4">10</text>
<text x="118.4" y="87">11</text>
<text x="118.4" y="89.5">29</text>
<text x="121.4" y="87.9">1PPS</text>
<text x="121.4" y="85.3">WAKEUP</text>
<text x="187.3" y="89.9" transform="rotate(-90 187.3 89.9)">TSense</text>
<text x="285.4" y="85.9">B</text>
<text x="88.8" y="93">XTAL1</text>
<text x="88.8" y="95.5">XTAL2</text>
<text x="90.7" y="90.4">SCK</text>
<text x="96" y="92.1">7</text>
<text x="96" y="94.6">8</text>
<text x="118.4" y="94.6">27</text>
<text x="118.4" y="92.1">28</text>
<text x="121.4" y="93">SCL</text>
<text x="121.4" y="95.5">SDA</text>
<text x="121.4" y="90.4">µRESET</text>
<text x="33.8" y="99.9">MISO</text>
<text x="33.8" y="97.4">MOSI</text>
<text x="66.9" y="101.7" transform="rotate(-90 66.9 101.7)">1</text>
<text x="95.6" y="97.1">23</text>
<text x="95.6" y="99.7">24</text>
<text x="118.4" y="99.7">25</text>
<text x="118.4" y="97.1">26</text>
<text x="45.2" y="107.6">CS</text>
<text x="105.2" y="104.7" transform="rotate(-90 105.2 104.7)">21</text>
<text x="107.7" y="104.2" transform="rotate(-90 107.7 104.2)">3</text>
<text x="110.2" y="104.2" transform="rotate(-90 110.2 104.2)">5</text>
<text x="33.8" y="110.1">SCK</text>
<text x="66.9" y="109.3" transform="rotate(-90 66.9 109.3)">2</text>
<text x="150.6" y="108.8">GPS_ON</text>
<text x="220.5" y="113.7">1</text>
<text x="240.8" y="113.7">8</text>
<text x="178.3" y="119.6">nRESET</text>
<text x="180.7" y="117.1">1PPS</text>
<text x="220.5" y="116.2">2</text>
<text x="220.5" y="118.7">3</text>
<text x="240.8" y="118.7">6</text>
<text x="240.8" y="116.2">7</text>
<text x="212.2" y="124.7">WAKEUP</text>
<text x="220.5" y="121.3">4</text>
<text x="240.8" y="121.3">5</text>
<text x="220.5" y="126.4">9</text>
<text x="10.4" y="135.9">C</text>
<text x="285.4" y="135.9">C</text>
<text x="49.7" y="160.6">8</text>
<text x="62.4" y="160.6">1</text>
<text x="49.7" y="165.7">6</text>
<text x="49.7" y="163.2">7</text>
<text x="62.4" y="163.2">2</text>
<text x="62.4" y="165.7">3</text>
<text x="49.7" y="168.3">5</text>
<text x="62.4" y="168.3">4</text>
<text x="10.4" y="185.9">D</text>
<text x="285.4" y="185.9">D</text>
<text x="35" y="199.9">1</text>
<text x="85" y="199.9">2</text>
<text x="135" y="199.9">3</text>
<text x="185" y="199.9">4</text>
<text x="235" y="199.9">5</text>
<text x="285" y="199.9">6</text>
</g>
<g font-size="1.8" fill="#008484">
<text x="17.2" y="18.8">+BATT</text>
<text x="52.9" y="18.1">TPS74533PQWDRVRQ1</text>
<text x="56" y="22.5">IN</text>
<text x="66" y="22.5">OUT</text>
<text x="76.1" y="18.1">+3.3V</text>
<text x="92.7" y="21.9">+3.3V</text>
<text x="162.5" y="21.9">GND</text>
<text x="207.6" y="22.6">+3.3V</text>
<text x="22.1" y="28.2">SW1</text>
<text x="43.2" y="27.7">C2</text>
<text x="56" y="27.6">EN</text>
<text x="56" y="25">PG</text>
<text x="64.3" y="25">FB/NC</text>
<text x="65.8" y="27.6">GND</text>
<text x="80.3" y="28.9">47u</text>
<text x="80.6" y="26.4">C1</text>
<text x="97.2" y="27.7">C3</text>
<text x="105.4" y="27.7">C4</text>
<text x="113.7" y="27.7">C5</text>
<text x="122.6" y="27.7">C6</text>
<text x="131.4" y="27.7">C7</text>
<text x="164" y="24.9">Y1</text>
<text x="168.6" y="24.3">MCU_Quarz</text>
<text x="211.3" y="28.3">R1</text>
<text x="18.7" y="30.8">PCM12SMTR</text>
<text x="43.2" y="30">1u</text>
<text x="55.4" y="35.2">LDO1</text>
<text x="63.5" y="32.5" transform="rotate(-90 63.5 32.5)">EP</text>
<text x="92.8" y="35.8">GND</text>
<text x="97.3" y="30">10u</text>
<text x="105.7" y="30">100n</text>
<text x="113.9" y="30">100n</text>
<text x="122.8" y="30">100n</text>
<text x="131.7" y="30">100n</text>
<text x="160.1" y="32.6">C9</text>
<text x="160.5" y="35.1">32p</text>
<text x="172.8" y="32.8">C10</text>
<text x="172.8" y="35.1">32p</text>
<text x="203.4" y="30.1">C8</text>
<text x="211.4" y="30.7">10k</text>
<text x="202.4" y="36.5">100n</text>
<text x="61" y="45.3">GND</text>
<text x="165.7" y="42.8">GND</text>
<text x="20.9" y="59.4">ICSP-Interface-1x6_female_pins</text>
<text x="67.4" y="60">D1</text>
<text x="106" y="58.1">+3.3V</text>
<text x="159.1" y="59.4">J2</text>
<text x="197" y="58.7">BQ24040DSQT</text>
<text x="202.1" y="56.4">U1</text>
<text x="218.5" y="58.8">+BATT</text>
<text x="33.1" y="64.4">GND</text>
<text x="47.6" y="62.6">+3.3V</text>
<text x="67.1" y="65.6">1k</text>
<text x="67.5" y="62.3">yellow</text>
<text x="159.2" y="63.1">VBUS</text>
<text x="28.1" y="66.9">CTS/GND2</text>
<text x="33.9" y="69.5">Vcc</text>
<text x="43.8" y="68.2">GND</text>
<text x="66.8" y="67.5">R4</text>
<text x="83.3" y="71.5">C12</text>
<text x="97.9" y="66.3">U2</text>
<text x="98.8" y="70.1">AREF</text>
<text x="106" y="71.7" transform="rotate(-90 106 71.7)">VCC</text>
<text x="108.6" y="71.7" transform="rotate(-90 108.6 71.7)">VCC</text>
<text x="113.7" y="70.1">PD0</text>
<text x="161.8" y="68.2">D+</text>
<text x="176.1" y="70.1">1u</text>
<text x="176.2" y="68.2">C11</text>
<text x="252" y="71.4">GND</text>
<text x="27.5" y="77.1">DTR(Reset)</text>
<text x="32.1" y="72">TXout</text>
<text x="33" y="74.5">RXin</text>
<text x="83.2" y="73.8">1u</text>
<text x="98.8" y="77.7">PB0</text>
<text x="98.8" y="75.2">ADC6</text>
<text x="98.8" y="72.6">ADC7</text>
<text x="111.1" y="72.9" transform="rotate(-90 111.1 72.9)">AVCC</text>
<text x="113.7" y="77.7">PD3</text>
<text x="113.7" y="72.6">PD1</text>
<text x="113.7" y="75.2">PD2</text>
<text x="153.7" y="73.4" transform="rotate(-90 153.7 73.4)">USB_B_Micro</text>
<text x="158.1" y="74.2" transform="rotate(-90 158.1 74.2)">Shield</text>
<text x="160.7" y="74.2" transform="rotate(-90 160.7 74.2)">GND</text>
<text x="162.3" y="73.3">ID</text>
<text x="181.8" y="73.3">R2</text>
<text x="181.8" y="75.2">1k</text>
<text x="186.3" y="77.1">R3</text>
<text x="223.1" y="75.2">1u</text>
<text x="223.2" y="73.3">C13</text>
<text x="29.3" y="80.9">FTDI1</text>
<text x="67.4" y="82.2">D2</text>
<text x="78.8" y="79.6">GND</text>
<text x="98.8" y="80.3">PB1</text>
<text x="98.8" y="82.8">PB2</text>
<text x="113.7" y="80.3">PD4</text>
<text x="113.7" y="82.8">PD5</text>
<text x="186.3" y="79">1k</text>
<text x="66.8" y="89.7">R5</text>
<text x="67.1" y="87.8">1k</text>
<text x="67.4" y="84.5">red</text>
<text x="98.8" y="85.3">PB3</text>
<text x="98.8" y="87.9">PB4</text>
<text x="113.7" y="85.3">PD6</text>
<text x="113.7" y="87.9">PD7</text>
<text x="166.4" y="87.2">GND</text>
<text x="219.2" y="87.9">GND</text>
<text x="256.6" y="84.9">TH1</text>
<text x="256.8" y="87.2">10k</text>
<text x="15.5" y="91.1">J3</text>
<text x="33.6" y="90.5">+3.3V</text>
<text x="40" y="95">+3.3V</text>
<text x="98.8" y="90.4">PB5</text>
<text x="98.8" y="93">PB6</text>
<text x="98.8" y="95.5">PB7</text>
<text x="113.7" y="95.5">PC4</text>
<text x="113.7" y="93">PC5</text>
<text x="113.7" y="90.4">PC6</text>
<text x="252.2" y="94.2">GND</text>
<text x="43.1" y="101.1">47k</text>
<text x="98.8" y="98">PC0</text>
<text x="98.8" y="100.6">PC1</text>
<text x="106" y="101.5" transform="rotate(-90 106 101.5)">GND</text>
<text x="108.6" y="101.5" transform="rotate(-90 108.6 101.5)">GND</text>
<text x="111.1" y="101.5" transform="rotate(-90 111.1 101.5)">GND</text>
<text x="113.7" y="100.6">PC2</text>
<text x="113.7" y="98">PC3</text>
<text x="43.3" y="103">R9</text>
<text x="68" y="105.7">TL1105VF250Q</text>
<text x="112.5" y="104.4">ATMEGA328P-AUR</text>
<text x="160.2" y="107">R6</text>
<text x="243.4" y="104.5">+1V8</text>
<text x="263.7" y="107.7">U3</text>
<text x="272.5" y="107.7">+BATT</text>
<text x="67.9" y="108.2">SW2</text>
<text x="103.6" y="112.6">GND</text>
<text x="159.8" y="110.8">220R</text>
<text x="167.8" y="111.4">R8</text>
<text x="168" y="113.3">10k</text>
<text x="221.9" y="110.2">VEMI45AA-HNH-GS08</text>
<text x="246.6" y="110.2">R7</text>
<text x="246.7" y="112.1">10k</text>
<text x="252.9" y="108.3">+1V8</text>
<text x="258.6" y="110.1">TXS0102DCTR</text>
<text x="278.7" y="112.6">100n</text>
<text x="63.6" y="115.2">GND</text>
<text x="169.1" y="116.6">+1V8</text>
<text x="223" y="114.5">IN_1</text>
<text x="223" y="117.1">IN_2</text>
<text x="223" y="119.6">IN_3</text>
<text x="233.6" y="119.6">OUT_2</text>
<text x="233.6" y="117.1">OUT_3</text>
<text x="233.6" y="114.5">OUT_4</text>
<text x="246.6" y="117">C15</text>
<text x="247" y="115.1">100n</text>
<text x="277.1" y="115.7">C14</text>
<text x="33.1" y="122.2">GND</text>
<text x="164.5" y="120.3">GND</text>
<text x="173" y="124.1">C16</text>
<text x="180.6" y="124.1">C17</text>
<text x="223" y="122.2">IN_4</text>
<text x="233.6" y="122.2">OUT_1</text>
<text x="17.9" y="131.7">Micro-SD_Molex_104031-0811</text>
<text x="172.9" y="126">1u</text>
<text x="180.8" y="126">100n</text>
<text x="222.8" y="129.8">IC1</text>
<text x="223" y="127.2">GND</text>
<text x="263" y="131.1">GND</text>
<text x="184.2" y="133">GND</text>
<text x="217.9" y="132.3">GND</text>
<text x="46.3" y="143.2">+3.3V</text>
<text x="151.8" y="141.3">+BATT</text>
<text x="162.1" y="141.8">TLV70018DSET</text>
<text x="167.5" y="139.5">U4</text>
<text x="178" y="141.3">+1V8</text>
<text x="27.6" y="148.8">1u</text>
<text x="156.4" y="149.5">1u</text>
<text x="181.8" y="149.5">1u</text>
<text x="181.9" y="147.6">C19</text>
<text x="26.3" y="150.7">C20</text>
<text x="37.4" y="154.5">47k</text>
<text x="46.3" y="154.5">10k</text>
<text x="54.2" y="155.5">RTC1</text>
<text x="66.8" y="153.9">GND</text>
<text x="29.9" y="157.1">GND</text>
<text x="36.4" y="156.4">R10</text>
<text x="40.9" y="161.5">R12</text>
<text x="41.8" y="159.6">10k</text>
<text x="45.3" y="156.4">R11</text>
<text x="51.8" y="157.8">MCP7940M</text>
<text x="52.5" y="161.5">VCC</text>
<text x="58.4" y="161.5">X1</text>
<text x="73.9" y="156.5">C21</text>
<text x="74" y="158.4">12p</text>
<text x="74.1" y="161.1">Y2</text>
<text x="152.5" y="157.7">GND</text>
<text x="177.9" y="157.7">GND</text>
<text x="52.5" y="166.6">SCL</text>
<text x="52.5" y="164.1">MFP</text>
<text x="58" y="166.6">NC</text>
<text x="58.4" y="164.1">X2</text>
<text x="73.9" y="166.7">C22</text>
<text x="74.2" y="163.4">RTC_Quarz</text>
<text x="52.5" y="169.2">SDA GND</text>
<text x="74" y="168.6">12p</text>
<text x="69.9" y="174.2">GND</text>
</g>
<g font-size="1.8" fill="#0000c2">
<text x="89.5" y="43.2">Decoupling</text>
<text x="149.9" y="47">8MHz Quarz Crystal</text>
<text x="15.2" y="50.8">Power</text>
<text x="188.6" y="49.5">Reset Pin Interface</text>
<text x="15.2" y="86.4">FTDI-Stecker</text>
<text x="148.6" y="99.1">Charging</text>
<text x="59.7" y="119.4">MCU</text>
</g>
<text font-size="1.8" fill="#008400" x="156.5" y="147.6">C18</text>
<text font-size="1.7" fill="#840084" x="256" y="67.5">JST-PH Conn</text>
<g font-size="1.7" fill="#840000">
<text x="92.3" y="77.7">D8</text>
<text x="92.3" y="72.6">A7</text>
<text x="92.3" y="75.2">A6</text>
<text x="121.4" y="75.2">INT</text>
<text x="92.3" y="80.2">D9</text>
<text x="92.3" y="100.6">A1</text>
<text x="92.3" y="98">A0</text>
<text x="121.4" y="100.6">A2</text>
<text x="121.4" y="98">A3</text>
<text x="31.4" y="164.1">INT</text>
<text x="34.5" y="166.6">SCL</text>
<text x="34.3" y="169.1">SDA</text>
</g>
<text font-size="1.6" fill="#008484" x="256.5" y="57.2">J1</text>
<g font-size="1.4" fill="#0000c2">
<text x="66" y="34.9">small</text>
<text x="55.9" y="50.2">Alternative: TC1262-3.3VDBTR</text>
<text x="194.3" y="128.5">EMI Filter recommended:</text>
<text x="194.3" y="130.2">ca. 220pF</text>
<text x="227.3" y="129.5">Alternative: EMIF06-1005MX12Y</text>
<text x="14" y="134.6">MicroSD Card Interface</text>
<text x="148.6" y="165.7">GPS</text>
<text x="14" y="178.4">RTC for MCU wakeup every 20 Minutes</text>
<text x="14.6" y="185.4">- Input_pullups are reset everytime deep_sleep is enganged. only the output register stays the same!</text>
<text x="14.6" y="183.5">Personal Notes:</text>
<text x="14.6" y="187.3">- A0 to A5 can also be fully digital pins</text>
</g>
<g font-size="1.4" fill="#840000">
<text x="190.8" y="62.2">1</text>
<text x="214.5" y="62.2">10</text>
<text x="190.8" y="67.3">2</text>
<text x="190.8" y="69.8">7</text>
<text x="214.9" y="67.3">8</text>
<text x="190.8" y="74.9">4</text>
<text x="214.9" y="72.4">5</text>
<text x="190.8" y="80">9</text>
<text x="214.5" y="82.5">11</text>
<text x="190.8" y="85.1">6</text>
<text x="214.9" y="85.1">3</text>
<text x="30.9" y="95.5">T4</text>
<text x="30.9" y="98">T3</text>
<text x="30.9" y="100.6">T7</text>
<text x="30.9" y="105.7">T1</text>
<text x="30.9" y="103.1">T8</text>
<text x="30.9" y="108.2">T2</text>
<text x="30.9" y="110.7">T5</text>
<text x="30.9" y="113.3">T6</text>
<text x="186.9" y="113.7">1</text>
<text x="209.8" y="113.7">7</text>
<text x="255.5" y="113">3</text>
<text x="273.3" y="113">7</text>
<text x="30.8" y="115.8">G1</text>
<text x="30.8" y="118.4">G2</text>
<text x="186.9" y="116.2">2</text>
<text x="186.9" y="118.7">8</text>
<text x="209.8" y="118.7">3</text>
<text x="209.8" y="116.2">9</text>
<text x="255.5" y="118.7">5</text>
<text x="255.5" y="114.9">6</text>
<text x="273.3" y="118.7">8</text>
<text x="275.6" y="119.5">S_TX</text>
<text x="30.8" y="120.9">G3</text>
<text x="30.8" y="123.4">G4</text>
<text x="31.4" y="126">1</text>
<text x="186.9" y="121.3">4</text>
<text x="186.9" y="123.8">5</text>
<text x="209.4" y="121.3">10</text>
<text x="209.8" y="123.8">6</text>
<text x="255.5" y="121.3">4</text>
<text x="264.5" y="125.1" transform="rotate(-90 264.5 125.1)">2</text>
<text x="273.3" y="121.3">1</text>
<text x="275.6" y="122">S_RX</text>
<text x="31.4" y="128.5">2</text>
<text x="160.9" y="144.8">1</text>
<text x="160.9" y="146.7">6</text>
<text x="175.5" y="144.8">3</text>
<text x="160.9" y="153.7">4</text>
<text x="160.9" y="151.8">5</text>
<text x="175.5" y="151.8">2</text>
</g>
<g font-size="1.4" fill="#008484">
<text x="193.4" y="63">IN</text>
<text x="210" y="63">OUT</text>
<text x="193.4" y="68.1">ISET</text>
<text x="193.4" y="70.6">ISET2</text>
<text x="209.8" y="68.1">CHG</text>
<text x="193.4" y="75.7">PRE-TERM</text>
<text x="210.9" y="73.1">PG</text>
<text x="193.4" y="80.8">TS</text>
<text x="204.1" y="83.3">Thermal_Pad</text>
<text x="193.4" y="85.8">NC</text>
<text x="210.2" y="85.8">VSS</text>
<text x="195.7" y="110.2">ORG1410</text>
<text x="258.1" y="113.8">VCCA</text>
<text x="267.4" y="113.8">VCCB</text>
<text x="189.6" y="114.4">ON/OFF</text>
<text x="189.6" y="117">1PPS</text>
<text x="189.6" y="119.5">RESET</text>
<text x="201.2" y="114.4">!CTS/SCK</text>
<text x="202.1" y="119.5">TX/MISO</text>
<text x="202.7" y="117">RTS/CS</text>
<text x="258.1" y="119.5">A1</text>
<text x="258.1" y="115.7">OE</text>
<text x="269.6" y="119.5">B1</text>
<text x="189.6" y="122">VCC</text>
<text x="189.6" y="124.6">GND</text>
<text x="201.6" y="124.6">WAKEUP</text>
<text x="201.9" y="122">RX/MOSI</text>
<text x="258.1" y="122">A2</text>
<text x="265.3" y="122.5" transform="rotate(-90 265.3 122.5)">GND</text>
<text x="269.6" y="122">B2</text>
<text x="189.3" y="128.4">GPS1</text>
<text x="163.5" y="145.5">IN</text>
<text x="163.5" y="147.4">EN</text>
<text x="170.7" y="145.5">OUT</text>
<text x="163.5" y="154.4">NC_2</text>
<text x="163.5" y="152.5">NC</text>
<text x="170.5" y="152.5">GND</text>
</g>
<g font-size="1.1" fill="#840000">
<text x="165.5" y="26.7">3</text>
<text x="167.4" y="29.4" transform="rotate(-90 167.4 29.4)">4</text>
<text x="167.4" y="25" transform="rotate(-90 167.4 25)">2</text>
<text x="169.3" y="26.7">1</text>
</g>
</svg>
